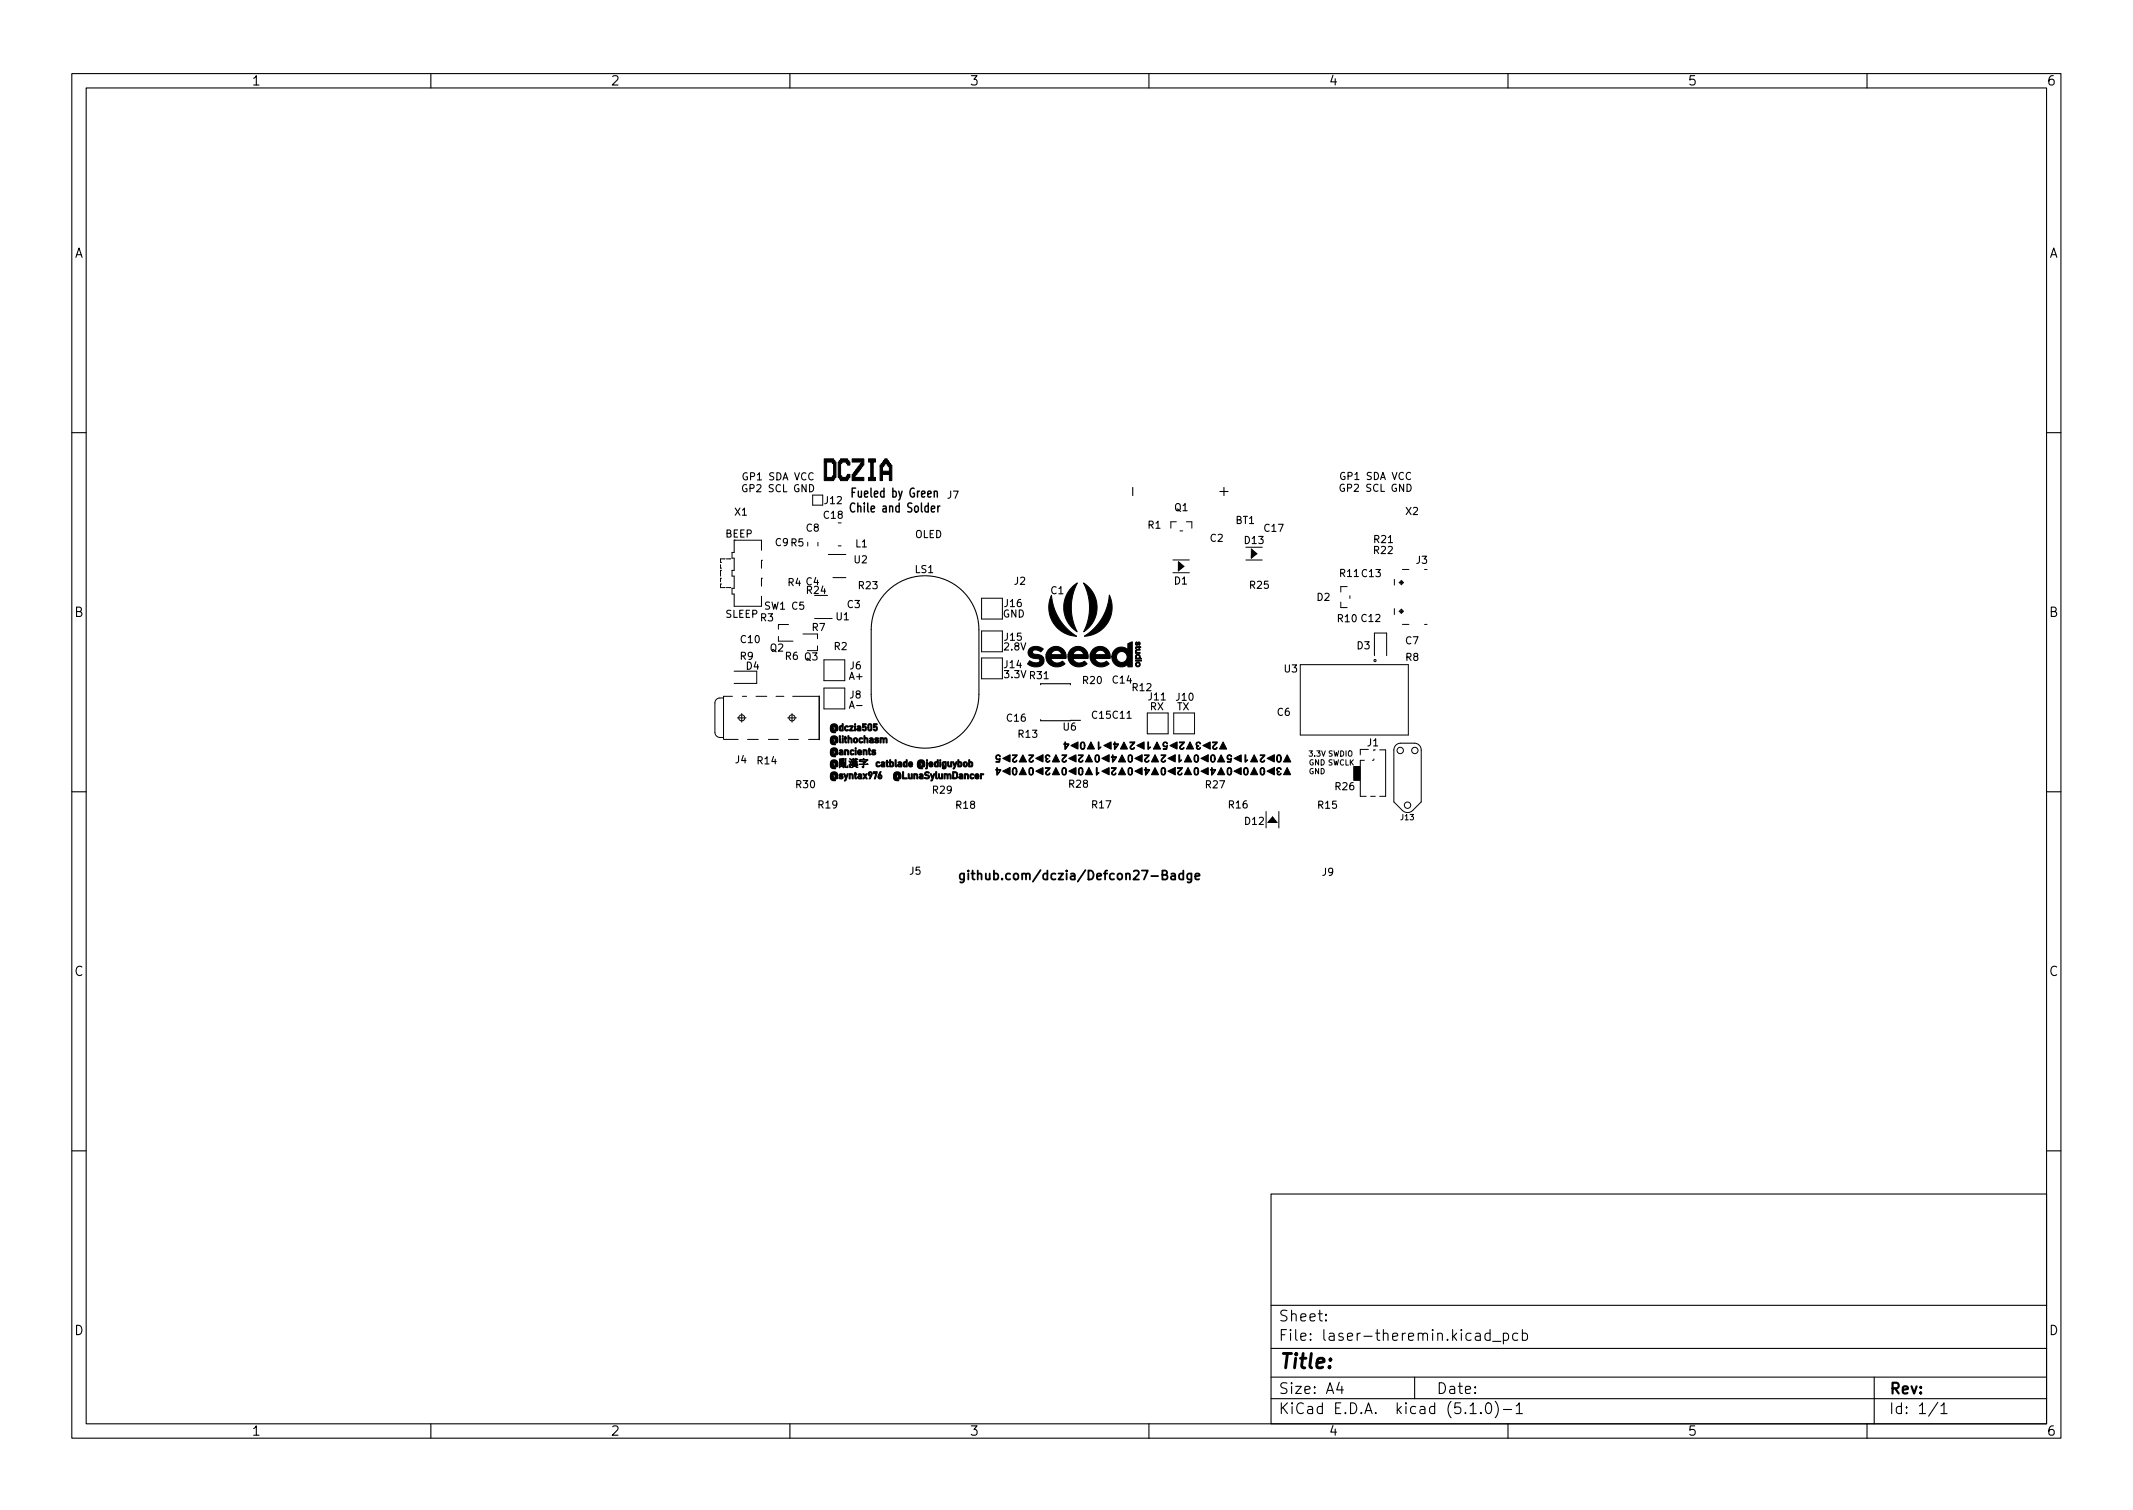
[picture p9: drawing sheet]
<svg xmlns="http://www.w3.org/2000/svg" width="297mm" height="210mm" viewBox="0 0 297 210" stroke-linecap="round" stroke-linejoin="round" font-family="sans-serif">
<g fill="none" stroke="#000" stroke-width=".15">
<path d="M10 10.2h277v190.1h-277zM12 12.2h273v186.1h-273zM60 10.2v2M110 10.2v2M160 10.2v2M210 10.2v2M260 10.2v2M10 60.2h2M285 60.2h2M123.5 82.4a7.5 7.5 0 0 1 8.2-1.7 7.5 7.5 0 0 1 4.6 7v9a7.5 7.5 0 0 1-7.5 7.5 7.5 7.5 0 0 1-7.5-7.5v-9a7.5 7.5 0 0 1 2.2-5.3zM144.9 95.3v-.1h4.2v.1M10 110.2h2"/>
<path d="M144.9 100.2v.2h4.2M149.1 100.3h1.4M285 110.2h2M10 160.2h2M177 166.3h108v32h-108zM285 160.2h2M60 198.3v2M110 198.3v2M160 198.3v2M177 194.8h108M177 191.8h108M177 187.8h108"/>
<path d="M177 181.8h108M184.6 183.8l.1 .1h-.1v-.1v.1M184.6 183l.1 .1h-.1v-.1v.1M186.5 192.5l-.4 1h1M186.9 193v1M197 191.8v3M204.7 195.8l.4-.5v1.5M204.7 196.8h.9M206.2 196.7l.1 .1h-.1h-.1l.1-.1v.1M207 195.5a.36 .36 0 0 1 .4-.2 .36 .36 0 0 1 .2 .3 .77 .77 0 0 1-.4 1.2 .91 .91 0 0 1-.2-1.3zM207.5 185.7l-.4-.1-.3 .3v.4l.1 .3h.2h.4M207.5 185.1v1.5"/>
<path d="M207.9 186.8h1.1M208.2 195.1a1.72 1.72 0 0 1 0 2.3M209.4 185.7l.4-.1 .3 .3v.4l-.2 .3h-.1h-.4M209.4 196.3h1.1M209.4 185.6v1.5M210 198.3v2M211.1 195.8l.5-.5v1.5M211.1 196.8h.9M211.4 185.7l-.5-.1-.3 .3v.4l.2 .3h.1h.5M212 185.7l.4-.1 .3 .3v.4l-.1 .3h-.2h-.4M212 185.1v1.5M260 198.3v2"/>
<path d="M261 191.8v6.5M269.9 195.3l-1.3 1.9M270.3 195.8l.4-.5v1.5M270.3 196.8h.8"/>
</g>
<g fill="#000" stroke="#000" stroke-width=".14">
<path d="M114.8 63.9h1.3v.2h.2v.2h.1v2.2h-.1v.2h-.2v.2h-1.3v-2.6h.3v2.2h.8v-.2h.2v-1.8h-.2v-.2h-1.1zM117 63.9h1v.2h.2v.2h.2v.5h-.4v-.3h-.1v-.2h-.7v.2h-.1v1.8h.1v.2h.7v-.2h.1v-.2h.4v.4h-.2v.2h-.2v.2h-1v-.2h-.1v-.2h-.2v-2.2h.2v-.2h.1zM118.7 63.9h1.6v.9h-.2v.2h-.1v.2h-.2v.2h-.1v.2h-.2v.2h-.2v.3h-.1v.2h-.2v.2h1.3v.4h-1.6v-.8h.1v-.3h.2v-.2h.2v-.2h.1v-.2h.2v-.2h.1v-.2h.2v-.3h.2v-.2h-1.3zM120.9 63.9h1v.4h-.3v2.2h.3v.4h-1v-.4h.4v-2.2h-.4zM123.2 63.9h.3v.2h.2v.2h.2v.2h.1v.3h.2v2.1h-.3v-.8h-1v.8h-.3v-1.9h.3v.6h1v-.6h-.2v-.2h-.2v-.3h-.3v.3h-.1v.2h-.5v-.2h.1v-.3h.2v-.2h.2v-.2h.1zM143.4 90.3a1.38 1.38 0 0 1 1.9 .1l-.4 .4-.5-.3a.34 .34 0 0 0-.5 .1 .34 .34 0 0 0 .1 .5h.1a1.02 1.02 0 0 1 1.3 1 1.18 1.18 0 0 1-1.5 .7l-.6-.2a.21 .21 0 0 1-.2-.2 .21 .21 0 0 1 .2-.2l.1-.2a1.33 1.33 0 0 0 1.3 .2 .28 .28 0 0 0 0-.4 .28 .28 0 0 0-.3-.1 .94 .94 0 0 1-1.2-1.1zM146.4 82.9a7.4 7.4 0 0 0 3.5 5.7 4 4 0 0 1-3.5-5.7zM146.1 90.4a1.42 1.42 0 0 1 1.6-.2 1.42 1.42 0 0 1 .8 1.5h-2.2a.99 .99 0 0 0 1.7 .3l.3 .4a1.54 1.54 0 0 1-1.8 .3 1.54 1.54 0 0 1-.8-1.5h2.1a.76 .76 0 0 0-.7-.7 .76 .76 0 0 0-.7 .7h-.7zM149.3 81.7l.7-.5a7.4 7.4 0 0 0 0 6.8 4 4 0 0 1-.7-6.3zM149.2 90.4a1.41 1.41 0 0 1 1.6-.2 1.41 1.41 0 0 1 .7 1.5h-2.1a.97 .97 0 0 0 1.6 .4l.4 .3a1.54 1.54 0 0 1-1.8 .3 1.54 1.54 0 0 1-.9-1.6l2.2 .1a.75 .75 0 0 0-.7-.7 .75 .75 0 0 0-.8 .6h-.7zM150.9 81.2a4 4 0 0 1 0 6.8 7.4 7.4 0 0 0 0-6.8zM152.2 90.4a1.42 1.42 0 0 1 1.7-.2 1.42 1.42 0 0 1 .7 1.5h-2.1a.98 .98 0 0 0 1.6 .4l.3 .3a1.52 1.52 0 0 1-1.7 .3 1.52 1.52 0 0 1-.9-1.6l2.1 .1a.6 .6 0 0 0-.5-.6 .76 .76 0 0 0-.9 .5h-.7z"/>
<path d="M154.5 82.9a4 4 0 0 1-3.5 5.7l.1-.1a7.4 7.4 0 0 0 3.4-5.6zM155.2 90.5a1.3 1.3 0 0 1 1.9 0v-.9l.6-.2v3.5h-.6v-.4a1.32 1.32 0 0 1-1.5 .2 1.32 1.32 0 0 1-.8-1.3h.7a.74 .74 0 0 0 1 .7 .74 .74 0 0 0 .1-1.2 .74 .74 0 0 0-1.1 .5h-.7l.1-.4zM158.2 89.4h.1l-.1 .2 .1 .1a.28 .28 0 0 1 .2-.2 .28 .28 0 0 1 .3 0v.2l-.2 .1 .1-.2-.1-.1a.22 .22 0 0 1-.2 .3 .22 .22 0 0 1-.3-.2zM158.2 91.2a.33 .33 0 0 1 .5 0 .33 .33 0 0 1 0 .4h.2l.1 .2h-.9l.1-.1-.1-.2h.1a.22 .22 0 0 0 .4 .1 .22 .22 0 0 0 0-.3 .22 .22 0 0 0-.4 .1l-.1 .1zM158.2 92.3a.34 .34 0 0 1 .6 0 .34 .34 0 0 1-.3 .5 .34 .34 0 0 1-.4-.3h.1a.22 .22 0 0 0 .3 .2 .22 .22 0 0 0 .1-.3 .22 .22 0 0 0-.4 0l-.1 .1zM158.2 90.1l.5-.2 .2 .3h-.2v.1h-.1v-.1h-.2l-.2 .1zM158.1 91.9h.6v.2h-.6zM158.2 90.5l.6-.1v.1h-.2a.2 .2 0 0 0-.3 .1 .2 .2 0 0 0 .1 .3h.4v.1h-.7zM158.8 91.9h.2v.2h-.2zM115.7 102.6a.56 .56 0 0 1 .9 0 .56 .56 0 0 1-.1 .9l-.2-.1a.28 .28 0 0 1-.3 0 .28 .28 0 0 1-.1-.3h.1v.1a.21 .21 0 0 0 .3 0 .21 .21 0 0 0-.1-.3h-.1l-.1 .2h-.1a.3 .3 0 0 1 .3-.4 .3 .3 0 0 1 .2 .5l.1 .1a.43 .43 0 0 0-.1-.6 .43 .43 0 0 0-.6 .2 .48 .48 0 0 0 0 .5 .48 .48 0 0 0 .6 .2v.1a.66 .66 0 0 1-.7-.3 .66 .66 0 0 1 0-.8zM115.8 100.9a.57 .57 0 0 1 .8 .1 .57 .57 0 0 1-.1 .8l-.2-.1-.2 .1a.26 .26 0 0 1-.2-.4h.1a.16 .16 0 0 0 .2 .2 .16 .16 0 0 0 .1-.2l-.2-.2-.1 .2h-.1a.31 .31 0 0 1 .3-.3 .31 .31 0 0 1 .2 .4l.1 .1a.43 .43 0 0 0 0-.6 .43 .43 0 0 0-.6 0 .43 .43 0 0 0-.1 .6l.1 .3h.5v.1h-.2a.61 .61 0 0 1-.6-.3 .61 .61 0 0 1 .1-.6zM115.8 107.6a.56 .56 0 0 1 .8 .1 .56 .56 0 0 1-.1 .8l-.2-.1a.28 .28 0 0 1-.3 0 .28 .28 0 0 1-.1-.3h.1v.2a.18 .18 0 0 0 .3-.2 .18 .18 0 0 0-.3-.2v.2h-.1a.31 .31 0 0 1 .3-.4 .31 .31 0 0 1 .2 .5l.1 .1a.42 .42 0 0 0-.3-.7 .42 .42 0 0 0-.4 .6l.1 .3 .5 .1v.1a.66 .66 0 0 1-.8-.3 .66 .66 0 0 1 .2-.8z"/>
<path d="M115.8 104.2a.56 .56 0 0 1 .8 .1 .56 .56 0 0 1-.1 .8h-.2a.28 .28 0 0 1-.3 0 .28 .28 0 0 1-.1-.3h.1a.17 .17 0 0 0 .1 .2 .17 .17 0 0 0 .2-.1 .17 .17 0 0 0 0-.2l-.1-.1-.1-.1-.1 .3h-.1a.31 .31 0 0 1 .3-.4 .31 .31 0 0 1 .2 .5l.1 .1a.45 .45 0 0 0 0-.6 .45 .45 0 0 0-.7 0v.1a.5 .5 0 0 0 .4 .7h.2v.2h-.2a.55 .55 0 0 1-.5-.3 .55 .55 0 0 1-.1-.5zM115.8 105.9a.57 .57 0 0 1 .8 .1 .57 .57 0 0 1-.1 .8h-.2a.31 .31 0 0 1-.4-.3h.1v.1a.18 .18 0 0 0 .3-.2 .18 .18 0 0 0-.3-.1v.2h-.1a.31 .31 0 0 1 .3-.4 .31 .31 0 0 1 .2 .5h.1a.44 .44 0 0 0 0-.5 .44 .44 0 0 0-.6-.1 .44 .44 0 0 0-.1 .6l.1 .2 .5 .1v.2a.67 .67 0 0 1-.7-.4 .67 .67 0 0 1 .1-.8zM116.9 102.4h.1v.9h.1v.2l-.2-.2zM116.9 104.5a.33 .33 0 0 1 .4-.1 .33 .33 0 0 1 .1 .4v.3h-.4l-.2-.2h.2a.13 .13 0 0 0 .1 .1 .13 .13 0 0 0 .1-.1 .13 .13 0 0 0-.2-.1l-.2 .1 .1-.2h.4v-.1zM116.9 107.8l.3-.1 .2 .1-.1 .1h-.3v.1a.28 .28 0 0 1 .3 .1 .28 .28 0 0 1 0 .3h-.4h-.1l.1-.2a.21 .21 0 0 0 .2 .2 .21 .21 0 0 0 .2-.2 .3 .3 0 0 1-.3-.1 .3 .3 0 0 1-.1-.3zM117.2 105.7l.1 .2zM117 106.5l.4-.1-.1 .2 .1 .1h-.2l-.2 .1 .2-.2-.1-.1h.2zM116.9 101.1h.4v-.3h.1v1l-.1-.1a.27 .27 0 0 1-.4 0 .27 .27 0 0 1 0-.3h.1a.18 .18 0 0 0 0 .2 .18 .18 0 0 0 .3 0 .18 .18 0 0 0 0-.3l-.1-.1-.2 .2h-.1zM117.3 102.4h.1v.2h-.1zM117.3 102.7h.1v.8h-.1zM116.9 105.8l.2 .1a.26 .26 0 0 0 .4-.2l.1 .1-.2 .1 .2 .1-.3 .1 .1 .1a.15 .15 0 0 1 .2 0 .15 .15 0 0 1 0 .2v.3a.13 .13 0 0 1-.1 .2 .13 .13 0 0 1-.1-.1h.1v-.6h-.3v.1l.1-.1 .1 .2h-.3l-.1-.1 .2-.1h-.2l-.1 .7v-.8h.3l-.1-.1 .2 .1 .1-.1h-.5l.1-.1zM116.9 105.7l.6-.1 .1 .1z"/>
<path d="M117.5 107.7h.1l.2 .5 .2-.5h.1v.3a.82 .82 0 0 1-.5 .8l.1-.4zM117.7 105.6l.1 .1v.9a.14 .14 0 0 0 .1 .2 .14 .14 0 0 0 .2-.2 .19 .19 0 0 1 0 .3 .19 .19 0 0 1-.3 0l-.1-.1zM117.6 102.5h.2v.2h.1v.2h-.1l.1 .6-.2-.1-.1-.5zM117.7 101.1h.3h.2l-.1 .1a.23 .23 0 0 0-.3 .1 .23 .23 0 0 0 .2 .3h.1a.27 .27 0 0 1-.3 .2 .27 .27 0 0 1-.2-.4zM117.6 104.4l.2 .1a.29 .29 0 0 1 .4 0 .29 .29 0 0 1 0 .4v.2h-.2v-.5l-.2-.1v.6h-.2zM118.1 102.4h.1v.4l.2-.1 .2 .1 .1 .7h-.2v-.3a.19 .19 0 0 0 0-.3 .19 .19 0 0 0-.3 0v.6h-.1zM118.2 106l.2 .2zM118.3 105.6l.2 .2zM118.2 107.7l.2 .1a.24 .24 0 0 1 .4 .1v.6h-.1v-.3a.2 .2 0 0 0 0-.3 .2 .2 0 0 0-.3 0v.6h-.2zM118.6 105.8l-.2 1.1-.1-.3-.1-.1h.1zM118.4 104.5l.4-.1 .1 .1v.1a.24 .24 0 0 0-.4 .2 .24 .24 0 0 0 .4 .2l-.1 .1a.37 .37 0 0 1-.4-.1 .37 .37 0 0 1 0-.4zM118.3 101.1h.5l-.3 .5h.3v.2h-.5l.3-.6h-.3z"/>
<path d="M119 100.8h.2v.1h-.2zM119 101.1h.2v.7h-.2zM118.9 102.8a.34 .34 0 0 1 .5 .1 .34 .34 0 0 1-.1 .4 .34 .34 0 0 1-.5-.1v-.1h.2a.18 .18 0 0 0 .2 .2 .18 .18 0 0 0 .1-.3l-.2-.1-.1 .2h-.2zM118.6 105.7h.2v-.1h.1v.1h.2v-.1h.1v.1h.3l-.3 .1v.2l-.2-.1v.1h.4v.4h-.4v.1h.4l.1 .1h-.5l.5 .2-.1 .1-.4-.3-.2 .2-.3 .1 .4-.3-.4-.1h.4l-.3-.1h.3l.1-.1v.1l.3-.1h-.6v-.2v.1h.3v-.1v.1h.3v-.1h-.6v-.1h.3v-.1l-.2 .1v-.2l.1 .1h.2v-.1zM119 107.5h.2v.2h.1v.2h-.1l.1 .6-.2-.1-.1-.5zM119.1 104.1h.1v.2h-.1zM119.1 104.4h.1v.7h-.1zM119.4 101.2a.33 .33 0 0 1 .4-.1 .33 .33 0 0 1 .1 .4v.3h-.4l-.2-.1v-.1h.4v-.1l-.4 .1a.27 .27 0 0 1 .2-.3 .27 .27 0 0 1 .2 0v-.1zM119.5 104.5l.2-.1a.31 .31 0 0 1 .3 .4h-.4v.2h.3a.3 .3 0 0 1-.4 .1 .3 .3 0 0 1-.1-.4h.4a.14 .14 0 0 0-.1-.2 .14 .14 0 0 0-.1 .2h-.2zM119.5 107.8a.32 .32 0 0 1 .4 0 .32 .32 0 0 1 .1 .4v.3l-.1-.1a.27 .27 0 0 1-.5-.1h.3h.2v-.1l-.5 .1 .1-.2 .4-.1-.1-.1h-.2zM119.7 102.8l.3-.1 .2 .1-.1 .1a.22 .22 0 0 0-.3 0 .22 .22 0 0 0 0 .3 .22 .22 0 0 0 .3 0 .17 .17 0 0 1-.1 .3 .17 .17 0 0 1-.2 0 .43 .43 0 0 1-.1-.7zM119.8 105.7l.4 .1v-.2h.1v.2l.5-.1 .1 .1-.2 .2v-.2h-.9l-.1 .2z"/>
<path d="M120.2 107.7l.1 .1 .2 .2 .1-.3h.2l-.2 .4 .2 .3-.2 .1-.1-.3-.2 .3-.2-.1 .3-.3zM120.3 102.4h.2v.4a.28 .28 0 0 1 .3 0 .28 .28 0 0 1 .1 .4v.3h-.2v-.3a.2 .2 0 0 0 0-.3 .2 .2 0 0 0-.2 0 .2 .2 0 0 0 0 .3v.3h-.2zM120.2 104.4l.1 .1a.28 .28 0 0 1 .4 0 .28 .28 0 0 1 .1 .3v.3h-.2v-.2a.18 .18 0 0 0 0-.3 .18 .18 0 0 0-.3 0v.5h-.1zM119.8 106h.8v.1l-.3 .1v.2l.5-.1 .1 .1h-.6v.2a.16 .16 0 0 1 0 .3 .16 .16 0 0 1-.3-.1h.2v-.4h-.6h.6v-.2l.3-.1zM120.1 100.8h.5v.1h-.3v.2a.32 .32 0 0 1 .4 .2 .32 .32 0 0 1-.2 .4 .32 .32 0 0 1-.4-.2h.1a.18 .18 0 0 0 .2 .1 .18 .18 0 0 0 .1-.3 .18 .18 0 0 0-.3 0zM121 104.2h.1v.2h.1v.1h-.1l.1 .6-.2-.1v-.5h-.1zM120.9 100.8a.33 .33 0 0 1 .5 0 .33 .33 0 0 1 0 .5v.3l-.2 .2-.2-.1-.1-.1v-.3h.1v.1a.18 .18 0 0 0 .1 .2 .18 .18 0 0 0 .2 0 .18 .18 0 0 0 0-.3 .2 .2 0 0 0 0-.3 .2 .2 0 0 0-.3 0 .2 .2 0 0 0 0 .3h-.1zM121 107.5a.35 .35 0 0 1 .5 .1 .35 .35 0 0 1-.2 .5l-.1 .4h-.2l.2-.5h-.2l-.1-.2h.2a.14 .14 0 0 0 .2 .1 .15 .15 0 0 0 0-.3 .14 .14 0 0 0-.2 .1l-.2 .1zM121.1 102.8a.33 .33 0 0 1 .4 0 .33 .33 0 0 1 .1 .4v.3l-.1-.1a.26 .26 0 0 1-.3 .1 .26 .26 0 0 1-.1-.3l.2 .1h.2v-.2l-.4 .1v-.1l.4-.1-.1-.1h-.2zM121.5 104.4h.1a.2 .2 0 0 1 .2 0 .2 .2 0 0 1 .1 .2l-.3-.1v.2a.27 .27 0 0 1 .3 .1 .27 .27 0 0 1-.2 .4 .27 .27 0 0 1-.3-.3l.3 .1 .1-.1a.31 .31 0 0 1-.3-.1 .31 .31 0 0 1 0-.4zM121.6 100.8h.6v.1h-.4v.2a.32 .32 0 0 1 .4 .2 .32 .32 0 0 1-.2 .4 .32 .32 0 0 1-.4-.2h.1a.18 .18 0 0 0 .3 .1 .18 .18 0 0 0 0-.3 .18 .18 0 0 0-.3 0zM121.6 107.5h.6l-.3 1-.1-.1 .2-.8h-.2v.1h-.2z"/>
<path d="M121.9 102.8l.3-.1 .2 .1-.1 .1h-.3v.1a.26 .26 0 0 1 .3 .1 .26 .26 0 0 1-.1 .3l-.4-.1 .1-.1 .2 .1 .1-.1a.37 .37 0 0 1-.3-.4zM122 106.2a.26 .26 0 0 1 .3-.2 .26 .26 0 0 1 .2 .2 .23 .23 0 0 0-.4 .1 .23 .23 0 0 0 .3 .3l.2 .1a.37 .37 0 0 1-.6 0 .37 .37 0 0 1 0-.5zM122.5 107.5h.2l-.2 .4a.29 .29 0 0 1 .3 .2 .29 .29 0 0 1-.2 .3 .29 .29 0 0 1-.3-.2h.1a.13 .13 0 0 0 .2 .1 .13 .13 0 0 0 0-.2 .13 .13 0 0 0-.2 0l-.1 .1zM122.7 106.1a.32 .32 0 0 1 .4 0 .32 .32 0 0 1 .1 .4v.3h-.4l-.1-.2 .3 .1 .1-.2-.4 .1v-.2h.4l-.1-.2h-.2zM122.5 102.7h.4l.2 .1a.29 .29 0 0 1 .4 0 .29 .29 0 0 1 0 .4v.3h-.1v-.3a.18 .18 0 0 0 0-.3 .18 .18 0 0 0-.3 .1v.5h-.1v-.3a.2 .2 0 0 0 0-.2 .2 .2 0 0 0-.3-.1v.6h-.2zM123.5 105.9h.1v.2h.1v.1h-.1l.1 .6-.2-.1v-.5h-.1zM123.9 105.8h.1v.3a.3 .3 0 0 1 .4 .1 .3 .3 0 0 1 .1 .4l-.2 .2h-.4v-.4h.1a.18 .18 0 0 0 .2 .3 .17 .17 0 0 0 .1-.3l-.1-.2-.2 .2h-.1zM124.6 105.8h.2v.8l.1 .2a.27 .27 0 0 1-.3-.1 .27 .27 0 0 1 0-.3zM124.6 107.6a.56 .56 0 0 1 .8 .1 .56 .56 0 0 1-.1 .8l-.2-.1a.29 .29 0 0 1-.3 0 .29 .29 0 0 1-.1-.3h.1l.1 .2a.19 .19 0 0 0 .2-.2 .19 .19 0 0 0-.3-.2v.2h-.1a.31 .31 0 0 1 .3-.4 .31 .31 0 0 1 .2 .5l.1 .1a.44 .44 0 0 0 0-.6 .44 .44 0 0 0-.6 0 .44 .44 0 0 0-.1 .6l.1 .2 .5 .1v.1h-.2a.65 .65 0 0 1-.6-.4 .65 .65 0 0 1 .2-.7zM125.1 106.1a.33 .33 0 0 1 .4 0 .33 .33 0 0 1 .1 .4v.3h-.5l-.1-.3 .4 .2v-.2h-.4v-.1l.4-.1v-.1h-.3zM125.7 107.5h.1v.8h.5v.2h-.6zM125.8 106.1h.2h.2v-.3h.1v1l-.1-.1a.26 .26 0 0 1-.3 0 .26 .26 0 0 1-.1-.3h.1a.18 .18 0 0 0 .2 .3 .16 .16 0 0 0 .1-.3 .15 .15 0 0 0-.2-.2 .15 .15 0 0 0-.1 .2h-.1z"/>
<path d="M126.5 107.7h.1v.5l.2 .1 .1-.1v-.5h.1v.8l-.1-.1a.28 .28 0 0 1-.4 0 .28 .28 0 0 1 0-.4zM126.6 106.1h.1a.32 .32 0 0 1 .3 0 .32 .32 0 0 1 .1 .4h-.4v.1h.3l.1 .1a.32 .32 0 0 1-.4 .1 .32 .32 0 0 1-.2-.4h.5a.15 .15 0 0 0-.2-.2 .15 .15 0 0 0-.1 .2h-.2zM127.2 107.7l.2 .1a.28 .28 0 0 1 .4 0 .28 .28 0 0 1 0 .4v.3h-.1v-.4a.17 .17 0 0 0-.2-.2 .17 .17 0 0 0-.1 .3v.3h-.2zM127.9 105.9a.57 .57 0 0 1 .8 .1 .57 .57 0 0 1-.1 .8h-.5l-.1-.4h.1a.18 .18 0 0 0 .2 .3 .16 .16 0 0 0 .1-.3 .15 .15 0 0 0-.2-.2 .15 .15 0 0 0-.1 .2h-.1a.3 .3 0 0 1 .3-.3 .3 .3 0 0 1 .2 .4l.1 .1a.44 .44 0 0 0-.3-.7 .44 .44 0 0 0-.4 .7l.1 .2 .5 .1v.2a.62 .62 0 0 1-.7-.3 .62 .62 0 0 1 0-.7zM128 107.8a.32 .32 0 0 1 .5 0 .32 .32 0 0 1 .1 .4v.3l-.6-.1v-.2l.3 .1 .1-.1h-.1h-.3l.1-.1 .3-.1v-.1h-.3zM129 105.8h.2v.1h-.2zM129 106.1h.2v.5a.28 .28 0 0 1 0 .3 .28 .28 0 0 1-.3 .2v-.2h.1zM128.8 107.6l.4-.1 .2 .1v.1a.2 .2 0 0 0-.3-.1 .2 .2 0 0 0-.1 .3 .34 .34 0 0 1 .4 .2 .34 .34 0 0 1-.2 .4 .34 .34 0 0 1-.4-.2h.2a.19 .19 0 0 0 .3-.1 .19 .19 0 0 0-.3-.2l-.2-.2zM129.4 106.1h.1a.32 .32 0 0 1 .3 0 .32 .32 0 0 1 .1 .4h-.4l.1 .1h.3a.29 .29 0 0 1-.4 .2 .29 .29 0 0 1-.1-.5l.3 .1a.13 .13 0 0 0-.1-.2 .13 .13 0 0 0-.1 .1h-.1zM129.5 107.7h.2l.2 .5 .1-.5h.2l-.1 .3a.81 .81 0 0 1-.5 .8l.1-.2a.28 .28 0 0 0 0-.5zM130.3 107.5h.1v.8l.1 .2-.2-.1zM130.2 106.1h.1h.2v-.3h.2v1l-.2-.1a.26 .26 0 0 1-.3 0 .26 .26 0 0 1-.1-.3h.1a.18 .18 0 0 0 .2 .3 .16 .16 0 0 0 .1-.3 .15 .15 0 0 0-.1-.2 .15 .15 0 0 0-.2 .2h-.1z"/>
<path d="M130.7 107.7h.1v.4a.17 .17 0 0 0 .1 .2 .17 .17 0 0 0 .2-.1v-.5h.2v.8l-.2-.1a.29 .29 0 0 1-.4 0 .29 .29 0 0 1 0-.4zM130.9 105.8h.1v.1h-.1zM130.9 106.1h.1v.7h-.1zM131.3 106.1h.5v.4a.35 .35 0 0 1-.1 .5 .35 .35 0 0 1-.5 0l.4-.1v-.2l-.2 .1-.1-.1-.1-.3h.1v.2a.18 .18 0 0 0 .3 0 .18 .18 0 0 0 0-.3 .14 .14 0 0 0-.2-.1 .14 .14 0 0 0-.1 .2h-.1zM132 106.1h.1v.5h.1h.2v-.5h.1v.7l-.1-.1a.29 .29 0 0 1-.4 0 .29 .29 0 0 1 0-.4zM131.5 107.7h.1v.1l.2-.1a.21 .21 0 0 0 .2 .2 .21 .21 0 0 0 .2-.2l.2 .2 .1 .6h-.2v-.3a.17 .17 0 0 0-.1-.3 .17 .17 0 0 0-.2 .2v.4h-.1v-.3a.2 .2 0 0 0 0-.3 .2 .2 0 0 0-.3 0 .2 .2 0 0 0 0 .3v.3h-.1zM132.7 106.1h.1l.2 .4 .1-.4h.2l-.3 .9-.2 .1h-.1v-.2l.2-.1zM132.7 107.4l.2 .1a.5 .5 0 0 1 .5 .5 .5 .5 0 0 1-.6 .5h-.1v-.2h.2a.36 .36 0 0 0 .3-.3 .36 .36 0 0 0-.3-.4h-.1v.7h-.1zM133.4 105.8h.1v.3a.34 .34 0 0 1 .5 .3 .34 .34 0 0 1-.3 .4l-.2-.1-.1 .1v-.4h.1a.18 .18 0 0 0 .2 .3 .17 .17 0 0 0 .1-.3l-.1-.2-.2 .2h-.1zM133.6 107.8a.33 .33 0 0 1 .4 0 .33 .33 0 0 1 .1 .4v.3l-.5-.1-.1-.2 .4 .1 .1-.1h-.5l.1-.1 .4-.1-.1-.1h-.2zM134.2 106.1a.33 .33 0 0 1 .4 .1 .33 .33 0 0 1 0 .5 .33 .33 0 0 1-.4 0l-.1-.3h.2a.18 .18 0 0 0 .2 .2 .18 .18 0 0 0 .1-.3l-.2-.1-.1 .2h-.2zM134.3 107.7l.5 .1 .1 .7h-.2v-.4a.16 .16 0 0 0-.1-.2 .16 .16 0 0 0-.1 .2v.4h-.2z"/>
<path d="M134.9 105.8h.1l.1 .3a.33 .33 0 0 1 .4 .3 .33 .33 0 0 1-.4 .4l-.1-.1-.1 .1v-.4h.1a.18 .18 0 0 0 .1 .2 .18 .18 0 0 0 .3 0 .18 .18 0 0 0-.1-.3l-.2-.1-.1 .2h-.1zM135.2 107.8l.2-.1a.12 .12 0 0 1 .2 .1 .12 .12 0 0 1-.1 .1 .12 .12 0 0 1-.1 0 .24 .24 0 0 0-.2 .3 .24 .24 0 0 0 .4 .1 .25 .25 0 0 1-.3 .2 .25 .25 0 0 1-.2-.2zM135.8 107.8a.31 .31 0 0 1 .4 0 .31 .31 0 0 1 .1 .4h-.4l.1 .1h.3a.29 .29 0 0 1-.4 .1 .29 .29 0 0 1-.1-.4h.4a.15 .15 0 0 0-.1-.1 .15 .15 0 0 0-.2 .1h-.1zM136.5 107.7h.2v.1l.1-.1 .2 .1-.1 .1h-.2v.6h-.2zM138.7 105.2a.29 .29 0 0 1 .4-.1 .29 .29 0 0 1 .2 .3 .25 .25 0 0 0-.4-.2 .25 .25 0 0 0-.1 .4 .25 .25 0 0 0 .4 0v.5h-.5v-.1h.4l.1-.3a.35 .35 0 0 1-.5 0 .35 .35 0 0 1 0-.5zM138.8 106.9l.1 .2h.5v.2l-.5-.1v.5l.4-.4h.1l-.6 .6v-.7h-.1l.1-.1zM139.6 107.4l1.1-.5v1zM139.6 105.6l1.1-.5-.1 1zM141.1 107a.36 .36 0 0 1 .4 0 .36 .36 0 0 1 .1 .4h-.1v-.3a.25 .25 0 0 0-.4-.1 .25 .25 0 0 0 0 .4v.4h.2l.2-.1v-.3h.1a.36 .36 0 0 1-.3 .5 .36 .36 0 0 1-.3-.5zM141 105.1h.7l-.4 .5a.24 .24 0 0 0-.1 .4 .24 .24 0 0 0 .4-.2 .3 .3 0 0 1-.5 .3 .3 .3 0 0 1 .1-.5l.3-.4h-.5zM142.4 105.1l.6 1h-1.1zM142.4 106.9l.5 1h-1z"/>
<path d="M143.3 105.1h.7l-.2 .3a.36 .36 0 0 0-.3 .6h.2l.2-.2a.3 .3 0 0 1-.5 .3 .3 .3 0 0 1 0-.5l.4-.4h-.5zM143.4 107a.35 .35 0 0 1 .4 0 .35 .35 0 0 1 .1 .4h-.1a.25 .25 0 0 0 0-.4 .25 .25 0 0 0-.4 .1v.2a.38 .38 0 0 0 .3 .5l.1-.4h.1a.36 .36 0 0 1-.3 .5 .36 .36 0 0 1-.3-.5zM144.2 105.6l1.1-.5-.1 1zM144.2 107.4l1-.5v1zM145.6 106.9h.6l-.1 .3a.47 .47 0 0 0-.4 .6 .28 .28 0 0 0 .5-.2 .31 .31 0 0 1-.5 .3 .31 .31 0 0 1 0-.6l.4-.3h-.5zM145.6 105.2a.27 .27 0 0 1 .4-.2 .27 .27 0 0 1 .1 .4 .23 .23 0 0 0-.2-.2 .23 .23 0 0 0-.2 .2 .23 .23 0 0 0 .3 .2v.1a.22 .22 0 0 0-.3 .1 .22 .22 0 0 0 .2 .3 .22 .22 0 0 0 .3-.2 .27 .27 0 0 1-.4 .2 .27 .27 0 0 1-.1-.4 .28 .28 0 0 1-.1-.5zM147 106.9l.5 1h-1zM147 105.1l.5 1h-.9zM148 107a.36 .36 0 0 1 .4 0 .36 .36 0 0 1 .1 .4h-.1v-.3a.25 .25 0 0 0-.4-.1 .25 .25 0 0 0 0 .4v.4h.2l.2-.1v-.3h.1a.36 .36 0 0 1-.3 .5 .36 .36 0 0 1-.3-.5zM147.9 105.1h.7l-.4 .5a.24 .24 0 0 0-.1 .4 .24 .24 0 0 0 .4-.2 .3 .3 0 0 1-.5 .3 .3 .3 0 0 1 .1-.5l.3-.4h-.5zM148.3 103.3l.1 .3h.5l-.1 .1h-.4v.5l.3-.5h.1l-.5 .7v-.7l-.2-.1h.2zM148.8 105.6l1-.5 .1 1z"/>
<path d="M148.8 107.4l1-.5v1zM149.1 103.8l1-.5v1zM150.2 105.1h.7l-.2 .3a.36 .36 0 0 0-.3 .6h.2l.2-.2a.3 .3 0 0 1-.5 .3 .3 .3 0 0 1 0-.5l.4-.4h-.5zM150.3 107a.35 .35 0 0 1 .4 0 .35 .35 0 0 1 .1 .4h-.1a.25 .25 0 0 0 0-.4 .25 .25 0 0 0-.4 .1v.2a.38 .38 0 0 0 .3 .5l.1-.4h.1a.36 .36 0 0 1-.3 .5 .36 .36 0 0 1-.3-.5zM150.6 103.4a.35 .35 0 0 1 .4 0 .35 .35 0 0 1 .1 .4h-.1a.24 .24 0 0 0-.2-.4 .24 .24 0 0 0-.2 .3v.2a.24 .24 0 0 0 .2 .4 .24 .24 0 0 0 .2-.4v-.1h.1a.38 .38 0 0 1-.3 .6 .38 .38 0 0 1-.4-.6zM151.6 106.9l.5 1h-1zM151.6 105.1l.5 1h-1zM151.9 103.3l.5 1h-1zM152.7 106.9h.1v.8l.2-.1-.3 .3zM152.6 105.2a.37 .37 0 0 1 .5 0 .37 .37 0 0 1 0 .5h-.1a.29 .29 0 0 0 0-.4 .29 .29 0 0 0-.3-.1 .58 .58 0 0 0 .1 .9l.2-.2v-.2h.1a.36 .36 0 0 1-.3 .5 .36 .36 0 0 1-.3-.6zM152.9 103.3h.1l.1 .8 .2-.1-.3 .4zM153.7 103.8l1-.5v1z"/>
<path d="M153.4 105.6l1.1-.5-.1 1zM153.4 107.4l1-.5 .1 1zM154.9 105.1l.1 .3h.5v.1h-.5v.4l.4-.4h.1l-.6 .6v-.6l-.1-.1h.1zM154.8 106.9h.7l-.3 .4a.34 .34 0 0 0-.2 .5h.2l.2-.2a.29 .29 0 0 1-.4 .3 .29 .29 0 0 1-.1-.5l.4-.4h-.5zM155.2 103.3l.1 .3h.5l-.1 .1h-.4v.5l.3-.5h.1l-.5 .7v-.7l-.2-.1h.2zM156.2 106.9l.6 1h-1zM156.2 105.1l.6 1h-1zM156.5 103.3l.5 1h-1zM157.2 105.2a.35 .35 0 0 1 .4 0 .35 .35 0 0 1 .1 .4h-.1a.25 .25 0 0 0 0-.3 .25 .25 0 0 0-.4 0v.2a.36 .36 0 0 0 .3 .5l.1-.4h.1a.36 .36 0 0 1-.3 .5 .36 .36 0 0 1-.3-.5zM157.2 107a.35 .35 0 0 1 .4 0 .35 .35 0 0 1 .1 .4h-.1a.25 .25 0 0 0 0-.4 .25 .25 0 0 0-.4 .1v.2a.38 .38 0 0 0 .3 .5l.1-.4h.1a.36 .36 0 0 1-.3 .5 .36 .36 0 0 1-.3-.5zM157.3 103.3h.7l-.3 .4a.29 .29 0 0 0-.2 .2 .29 .29 0 0 0 .1 .3h.2l.2-.1a.31 .31 0 0 1-.4 .3 .31 .31 0 0 1-.3-.3 .31 .31 0 0 1 .3-.4l.3-.3h-.6zM158.3 103.8l1-.5v1z"/>
<path d="M158 105.6l1.1-.5-.1 1zM158 107.4l1-.5v1zM159.5 106.9h.1v.2h.5v.2l-.5-.1v.5l.4-.4h.1l-.6 .6v-.7h-.1l.1-.1zM159.4 105.1h.7l-.4 .5a.24 .24 0 0 0-.2 .3 .24 .24 0 0 0 .3 .2 .24 .24 0 0 0 .2-.3 .29 .29 0 0 1-.5 .3 .29 .29 0 0 1 0-.5l.4-.4h-.5zM159.8 103.3h.1l.1 .8 .2-.1-.3 .4zM160.8 106.9l.5 1h-1zM160.8 105.1l.5 1h-.9zM161.1 103.3l.5 1h-1zM161.8 106.9a.36 .36 0 0 1 .5 .1 .36 .36 0 0 1 0 .4h-.1a.24 .24 0 0 0 0-.4 .24 .24 0 0 0-.4 .1v.2a.33 .33 0 0 0 .3 .5l.1-.4h.1a.37 .37 0 0 1-.3 .5 .37 .37 0 0 1-.3-.5zM161.7 105.1h.7l-.3 .4a.32 .32 0 0 0-.2 .5h.2l.2-.2a.29 .29 0 0 1-.5 .3 .29 .29 0 0 1 0-.5l.4-.4h-.5zM162 103.4a.29 .29 0 0 1 .3-.1 .29 .29 0 0 1 .3 .3 .27 .27 0 0 0-.5-.1 .27 .27 0 0 0 0 .4 .27 .27 0 0 0 .4-.1v.5h-.5v-.1h.4v-.2a.35 .35 0 0 1-.4-.1 .35 .35 0 0 1 0-.5zM162.6 107.4l1.1-.5v1z"/>
<path d="M162.6 105.6l1.1-.5v1zM162.9 103.8l1-.5v1zM164 106.9h.7l-.3 .4a.3 .3 0 0 0-.3 .2 .3 .3 0 0 0 .1 .3h.2l.2-.2a.31 .31 0 0 1-.3 .3 .31 .31 0 0 1-.4-.2 .31 .31 0 0 1 .3-.4l.3-.3h-.5zM164.2 105.1h.1v.8l.2-.1-.3 .3zM164.2 103.3h.7l-.3 .4a.29 .29 0 0 0-.2 .2 .29 .29 0 0 0 .1 .3h.2l.2-.1a.31 .31 0 0 1-.4 .3 .31 .31 0 0 1-.3-.3 .31 .31 0 0 1 .3-.4l.3-.3h-.6zM165.5 105.1l.5 1h-1.1zM165.4 106.9l.5 1h-1zM165.7 103.3l.5 1h-1zM166.4 106.9a.37 .37 0 0 1 .4 .1 .37 .37 0 0 1 .1 .4h-.1a.25 .25 0 0 0 0-.4 .25 .25 0 0 0-.4 .2 .41 .41 0 0 0 .3 .6l.1-.4h.1a.36 .36 0 0 1-.3 .5 .36 .36 0 0 1-.3-.5zM166.4 105.2a.37 .37 0 0 1 .5 0 .37 .37 0 0 1 0 .5h-.1a.3 .3 0 0 0 0-.4 .3 .3 0 0 0-.3-.1 .58 .58 0 0 0 .1 .9l.2-.2v-.2h.1a.36 .36 0 0 1-.3 .5 .36 .36 0 0 1-.3-.6zM166.6 103.4l.4-.1 .2 .2-.1 .1a.24 .24 0 0 0-.2-.2 .24 .24 0 0 0-.2 .2 .24 .24 0 0 0 .2 .2v.1a.21 .21 0 0 0-.2 .1 .21 .21 0 0 0 .2 .3 .21 .21 0 0 0 .2-.2 .26 .26 0 0 1-.3 .2 .26 .26 0 0 1-.1-.4l-.1-.2zM167.5 103.8l1-.5v1z"/>
<path d="M167.2 105.6l1.1-.5v1zM167.2 107.4l1.1-.5v1zM168.7 106.9l.1 .2h.5v.2l-.5-.1v.5l.4-.4h.1l-.5 .6-.1-.7h-.1l.1-.1zM168.7 105.2a.37 .37 0 0 1 .4 0 .37 .37 0 0 1 .1 .5h-.1a.29 .29 0 0 0 0-.4 .29 .29 0 0 0-.3-.1l-.1 .3a.3 .3 0 0 0 0 .4 .3 .3 0 0 0 .3 .1l.1-.3h.1a.35 .35 0 0 1-.3 .4 .35 .35 0 0 1-.3-.4zM168.9 103.3h.6l-.3 .4a.26 .26 0 0 0-.2 .3 .26 .26 0 0 0 .2 .3l.2-.2a.32 .32 0 0 1-.3 .3 .32 .32 0 0 1-.3-.3 .32 .32 0 0 1 .3-.4l.2-.2-.4-.1zM170 106.9l.6 1h-1zM170 105.1l.6 1h-1zM170.3 103.3l.5 1h-1zM170.9 105.2a.27 .27 0 0 1 .4-.1 .27 .27 0 0 1 .2 .3 .26 .26 0 0 0-.4-.1 .26 .26 0 0 0 0 .4 .26 .26 0 0 0 .4-.1l-.1 .5h-.5v-.1h.4l.1-.3a.33 .33 0 0 1-.5 0 .33 .33 0 0 1 0-.5zM171 107a.36 .36 0 0 1 .4 0 .36 .36 0 0 1 .1 .4h-.1v-.3a.25 .25 0 0 0-.4-.1 .25 .25 0 0 0 0 .4v.4h.2l.2-.1v-.3h.1a.36 .36 0 0 1-.3 .5 .36 .36 0 0 1-.3-.5zM171.8 105.6l1-.5 .1 1zM171.8 107.4l1-.5v1z"/>
<path d="M173.3 106.9a.37 .37 0 0 1 .4 .1 .37 .37 0 0 1 .1 .4h-.1a.25 .25 0 0 0 0-.4 .25 .25 0 0 0-.4 .2 .41 .41 0 0 0 .3 .6l.1-.4h.1a.36 .36 0 0 1-.3 .5 .36 .36 0 0 1-.3-.5zM173.4 105.1h.1v.8l.2-.1-.3 .3zM174.7 106.9l.4 1h-.9zM174.7 105.1l.4 1h-.9zM175.6 106.9a.36 .36 0 0 1 .5 .1 .36 .36 0 0 1 0 .4h-.1a.24 .24 0 0 0 0-.4 .24 .24 0 0 0-.4 .1v.2a.33 .33 0 0 0 .3 .5l.1-.4h.1a.37 .37 0 0 1-.3 .5 .37 .37 0 0 1-.3-.5zM175.5 105.1h.7l-.3 .4a.32 .32 0 0 0-.2 .5h.2l.2-.2a.29 .29 0 0 1-.5 .3 .29 .29 0 0 1 0-.5l.4-.4h-.5zM176.4 107.4l1.1-.5v1zM176.4 105.6l1.1-.5v1zM177.9 105.2a.35 .35 0 0 1 .4 0 .35 .35 0 0 1 .1 .4h-.1a.25 .25 0 0 0 0-.3 .25 .25 0 0 0-.3-.1l-.1 .1a.43 .43 0 0 0-.1 .5 .43 .43 0 0 0 .4 .2l.1-.4h.1a.36 .36 0 0 1-.1 .5 .36 .36 0 0 1-.5-.2zM177.8 107a.29 .29 0 0 1 .4-.1 .29 .29 0 0 1 .2 .3 .24 .24 0 0 0-.2-.3 .24 .24 0 0 0-.3 .2 .24 .24 0 0 0 .2 .3l.1 .1a.2 .2 0 0 0-.2 .2 .2 .2 0 0 0 .2 .2 .2 .2 0 0 0 .2-.2 .26 .26 0 0 1-.4 .2 .26 .26 0 0 1 0-.5 .27 .27 0 0 1-.2-.4zM179.3 105.1l.5 1h-1.1zM179.2 106.9l.5 1h-1z"/>
<path d="M188.5 106.7h.9v2h-.9z"/>
</g>
<path d="M119 70.2v-.1a.33 .33 0 0 0-.5 .2l-.1 .5a.47 .47 0 0 0 .4 .5l.2-.1M130.9 70.5h-.2l-.1 .2" fill="none" stroke="#000" stroke-width=".2"/>
<path d="M134.3 121.6v1l-.3 .3-.3-.1M134.3 121.7l-.4-.1-.2 .3v.3l.1 .2h.5M134.8 121.2v.1M134.8 121.6v.9M135.3 121.6h.4M135.4 121.2v1.1l.1 .1 .2 .1M165.9 121.6v1l-.2 .3-.3-.1M165.9 121.7l-.3-.1-.3 .3v.3l.1 .2h.5M166.5 122l.5-.1v-.2l-.4-.1-.1 .2v.6h.5" fill="none" stroke="#000" stroke-width=".25"/>
<g fill="none" stroke="#000" stroke-width=".14">
<path d="M100.3 78.3h.1M100.3 79.1h.1M100.3 79.4h.1M100.3 78.6v.5M100.3 79.4v.8M100.8 77.8h.1M100.8 77.8h-.5v.5M101.1 77.8h.5M101.6 77.8h.1M106 78h.1M106 76.6v-1.4h-3.8v1.7h-.3v.8h.3v1.7h-.3v.8h.3v1.7h-.3v.8h.3v1.7h3.8v-1.4M106 78v1.1"/>
<path d="M112.5 75.5v.5M113.9 75.5v.5M114.6 68.9h-1.4v1.4h1.4M115.3 77.2h2.5M116.7 76h.4M116.7 72.8h.4M163.3 79.7h2.3M163.3 78h2.3M163.8 72.7h-.7v.8M164.1 78.2l.8 .7-.8 .6zM164.3 73.9h.4M164.4 78.9v-.2l-.2 .3 .3-.1-.3-.3v.5l.4-.2-.4-.4-.1 .7 .6-.3-.5-.5-.1 1 .8-.5"/>
<path d="M165.2 72.7h.8v.8M173.5 78h2.3M173.5 76.2h2.3M174.3 76.5l.7 .6-.7 .6zM174.5 77.1v-.1l-.1 .2 .2-.1-.2-.3v.5l.4-.2-.4-.4-.1 .8 .6-.4-.5-.5-.1 1 .7-.5M195.3 79.3h.9M198.4 79.3h.3M100.3 81.3h.1M100.3 80.5h.1M100.3 80.5v.5M100.3 81.3v.5h.5M100.8 97.2h-.6a.69 .69 0 0 0-.6 .7v4.1a.72 .72 0 0 0 .7 .7h.5"/>
<path d="M100.8 96.9v6M100.8 97h1.2M100.8 81.8h.1M101.1 81.8h.5M101.6 81.8h.1M102.2 93.5h3.2v1.7h-3.2M102.7 100h1.2M103.3 99.4v1.2M103.4 97h.6M105.3 97h1.5M106 80.5h.1M106 80.5v1.1"/>
<path d="M108.1 97h1.1M108.4 88.6v.7h2M109.7 100h1.2M109.8 87h-1.4v.6M110.3 99.4v1.2M110.4 97h3.7M111.8 88.3h2v.6M113.4 86.1h2.5M113.8 89.9v.7M114.1 96.9v6.1M114.7 91.9h2.9v2.9h-2.9zM114.7 95.8h2.9v2.9h-2.9z"/>
<path d="M116 80.4h1.8M136.7 91.6h2.9v2.9h-2.9zM136.7 83.3h2.9v2.9h-2.9zM136.7 87.9h2.9v2.9h-2.9zM159.8 99.3h2.9v2.9h-2.9zM163.5 99.3h2.9v2.9h-2.9zM181.1 92.5h15v9.8h-15zM186.7 83.8v.8h.9M187.6 81.7h-.9v.7M188 82.9v.4M191.4 91.3v-3.2h1.7v3.2M194.2 80.7v.8"/>
<path d="M194.2 84.7v.9M194.8 81.1h.7M194.8 85.1h.7M195.2 80.8v.6M195.2 84.8v.6M195.3 86.9h.9M198.4 86.9h.3M100.8 103h2M104.1 103h1.5M107 103h1.4M109.8 103h1.4M112.6 103h1.5"/>
<path d="M176.3 113v2.3M177.2 113.8l.5 .7-1-.1 .5-.5 .4 .6-.8-.1 .4-.4 .3 .4h-.6l.3-.3 .1 .3-.2-.1h.1M177.2 113.8l.6 .7h-1.2zM178.1 113v2.3M190 105.9h-.6v5h.9M190.6 104.3h-1.2v.8M190.9 110.9h.6M191.1 105.9h.2M191.3 104.4v.1M191.3 105.7v.1M192.1 104.4h.9v6.5h-.9M194.4 103.8l.6-.3h2a.95 .95 0 0 1 .9 .9v7.3l-1.2 1.1a1.02 1.02 0 0 1-1.4 0l-1.2-1.1v-7.3l.1-.4z"/>
<circle cx="103.3" cy="100" r=".42"/>
<circle cx="110.3" cy="100" r=".42"/>
<circle cx="191.5" cy="92" r=".15"/>
<circle cx="195.2" cy="85.1" r=".22"/>
<circle cx="195.2" cy="81.1" r=".22"/>
<circle cx="195" cy="104.5" r=".44"/>
<circle cx="196" cy="112.1" r=".44"/>
<circle cx="197" cy="104.5" r=".44"/>
</g>
<text font-size="2.8" x="178" y="190.6">Title:</text>
<g font-size="2.1">
<text x="157.1" y="68.1" transform="rotate(90 157.1 68.1)">-</text>
<text x="169.8" y="67.8" transform="rotate(90 169.8 67.8)">+</text>
<text x="178" y="184">Sheet:</text>
<text x="178" y="186.7">File: laser-theremin.kicad_pcb</text>
<text x="178" y="196.9">KiCad E.D.A. kicad (5.1.0)-1</text>
<text x="178" y="194.1">Size: A4</text>
<text x="200" y="194.1">Date:</text>
<text x="263" y="194.1">Rev:</text>
<text x="263" y="196.9">Id: 1/1</text>
</g>
<g font-size="1.8">
<text x="35" y="11.9">1</text>
<text x="85" y="11.9">2</text>
<text x="135" y="11.9">3</text>
<text x="185" y="11.9">4</text>
<text x="235" y="11.9">5</text>
<text x="285" y="11.9">6</text>
<text x="10.3" y="35.9">A</text>
<text x="285.3" y="35.9">A</text>
<text x="10.3" y="85.9">B</text>
<text x="285.3" y="85.9">B</text>
<text x="10.3" y="135.9">C</text>
<text x="285.3" y="135.9">C</text>
<text x="10.3" y="185.9">D</text>
<text x="285.3" y="185.9">D</text>
<text x="35" y="199.9">1</text>
<text x="85" y="199.9">2</text>
<text x="135" y="199.9">3</text>
<text x="185" y="199.9">4</text>
<text x="235" y="199.9">5</text>
<text x="285" y="199.9">6</text>
</g>
<g font-size="1.7">
<text x="119.1" y="71.4">Chile and Solder</text>
<text x="119.1" y="69.3">Fueled by Green</text>
<text x="136.1" y="122.5">github.com/dczia/Defcon27-Badge</text>
</g>
<g font-size="1.4">
<text x="102.3" y="71.8">X1</text>
<text x="103.6" y="66.9">GP1 SDA VCC</text>
<text x="103.6" y="68.5">GP2 SCL GND</text>
<text x="114.9" y="70.2">J12</text>
<text x="131.9" y="69.4">J7</text>
<text x="163.6" y="71.2">Q1</text>
<text x="186.8" y="66.8">GP1 SDA VCC</text>
<text x="186.8" y="68.5">GP2 SCL GND</text>
<text x="195.8" y="71.7">X2</text>
<text x="101" y="74.8">BEEP</text>
<text x="108" y="76">C9 R5</text>
<text x="112.3" y="74">C8</text>
<text x="114.8" y="72.2">C18</text>
<text x="119.2" y="76.2">L1</text>
<text x="127.4" y="74.9">OLED</text>
<text x="159.9" y="73.6">R1</text>
<text x="168.5" y="75.4">C2</text>
<text x="172.1" y="72.9">BT1</text>
<text x="173.4" y="75.7">D13</text>
<text x="176.1" y="74">C17</text>
<text x="191.4" y="77.1">R22</text>
<text x="191.4" y="75.6">R21</text>
<text x="109.7" y="81.6">R4 C4</text>
<text x="112.4" y="82.7">R24</text>
<text x="119" y="78.4">U2</text>
<text x="119.6" y="82">R23</text>
<text x="127.5" y="79.8">LS1</text>
<text x="141.3" y="81.4">J2</text>
<text x="146.4" y="82.7">C1</text>
<text x="163.6" y="81.4">D1</text>
<text x="174.1" y="82">R25</text>
<text x="183.4" y="83.7">D2</text>
<text x="186.6" y="80.3">R11 C13</text>
<text x="197.2" y="78.5">J3</text>
<text x="101" y="86">SLEEP</text>
<text x="103.2" y="89.5">C10</text>
<text x="105.9" y="86.5">R3</text>
<text x="106.4" y="84.9">SW1 C5</text>
<text x="113.1" y="87.9">R7</text>
<text x="116.5" y="86.4">U1</text>
<text x="118" y="84.7">C3</text>
<text x="139.6" y="86">GND</text>
<text x="139.9" y="89.2">J15</text>
<text x="139.9" y="84.5">J16</text>
<text x="186.3" y="86.6">R10 C12</text>
<text x="195.8" y="89.7">C7</text>
<text x="103.1" y="91.9">R9</text>
<text x="103.9" y="93.2">D4</text>
<text x="107.3" y="90.7">Q2</text>
<text x="109.4" y="91.9">R6 Q3</text>
<text x="116.2" y="90.5">R2</text>
<text x="118.3" y="94.6">A+</text>
<text x="118.4" y="93.2">J6</text>
<text x="139.9" y="93">J14</text>
<text x="139.9" y="90.6">2.8V</text>
<text x="139.9" y="94.4">3.3V R31</text>
<text x="150.8" y="95.2">R20</text>
<text x="155" y="95.2">C14</text>
<text x="178.9" y="93.6">U3</text>
<text x="189" y="90.4">D3</text>
<text x="195.8" y="92">R8</text>
<text x="118.3" y="97.2">J8</text>
<text x="118.5" y="98.7">A-</text>
<text x="140.3" y="100.5">C16</text>
<text x="148.1" y="101.7">U6</text>
<text x="152.1" y="100.1">C15 C11</text>
<text x="157.7" y="96.2">R12</text>
<text x="160" y="97.5">J11</text>
<text x="160.1" y="98.9">RX</text>
<text x="163.8" y="97.6">J10</text>
<text x="163.9" y="98.9">TX</text>
<text x="177.9" y="99.7">C6</text>
<text x="102.4" y="106.3">J4</text>
<text x="105.5" y="106.4">R14</text>
<text x="141.9" y="102.7">R13</text>
<text x="190.4" y="103.9">J1</text>
<text x="110.9" y="109.7">R30</text>
<text x="114" y="112.6">R19</text>
<text x="129.9" y="110.5">R29</text>
<text x="133.2" y="112.6">R18</text>
<text x="148.9" y="109.7">R28</text>
<text x="152.1" y="112.5">R17</text>
<text x="167.9" y="109.8">R27</text>
<text x="171.1" y="112.6">R16</text>
<text x="183.6" y="112.6">R15</text>
<text x="186" y="110">R26</text>
<text x="173.4" y="114.8">D12</text>
<text x="126.7" y="121.8">J5</text>
<text x="184.1" y="121.9">J9</text>
</g>
<text font-size="1.1" x="195.1" y="114.2">J13</text>
<g font-size="1">
<text x="182.3" y="106.6">GND SWCLK</text>
<text x="182.3" y="107.8">GND</text>
<text x="182.3" y="105.3">3.3V SWDIO</text>
</g>
</svg>
